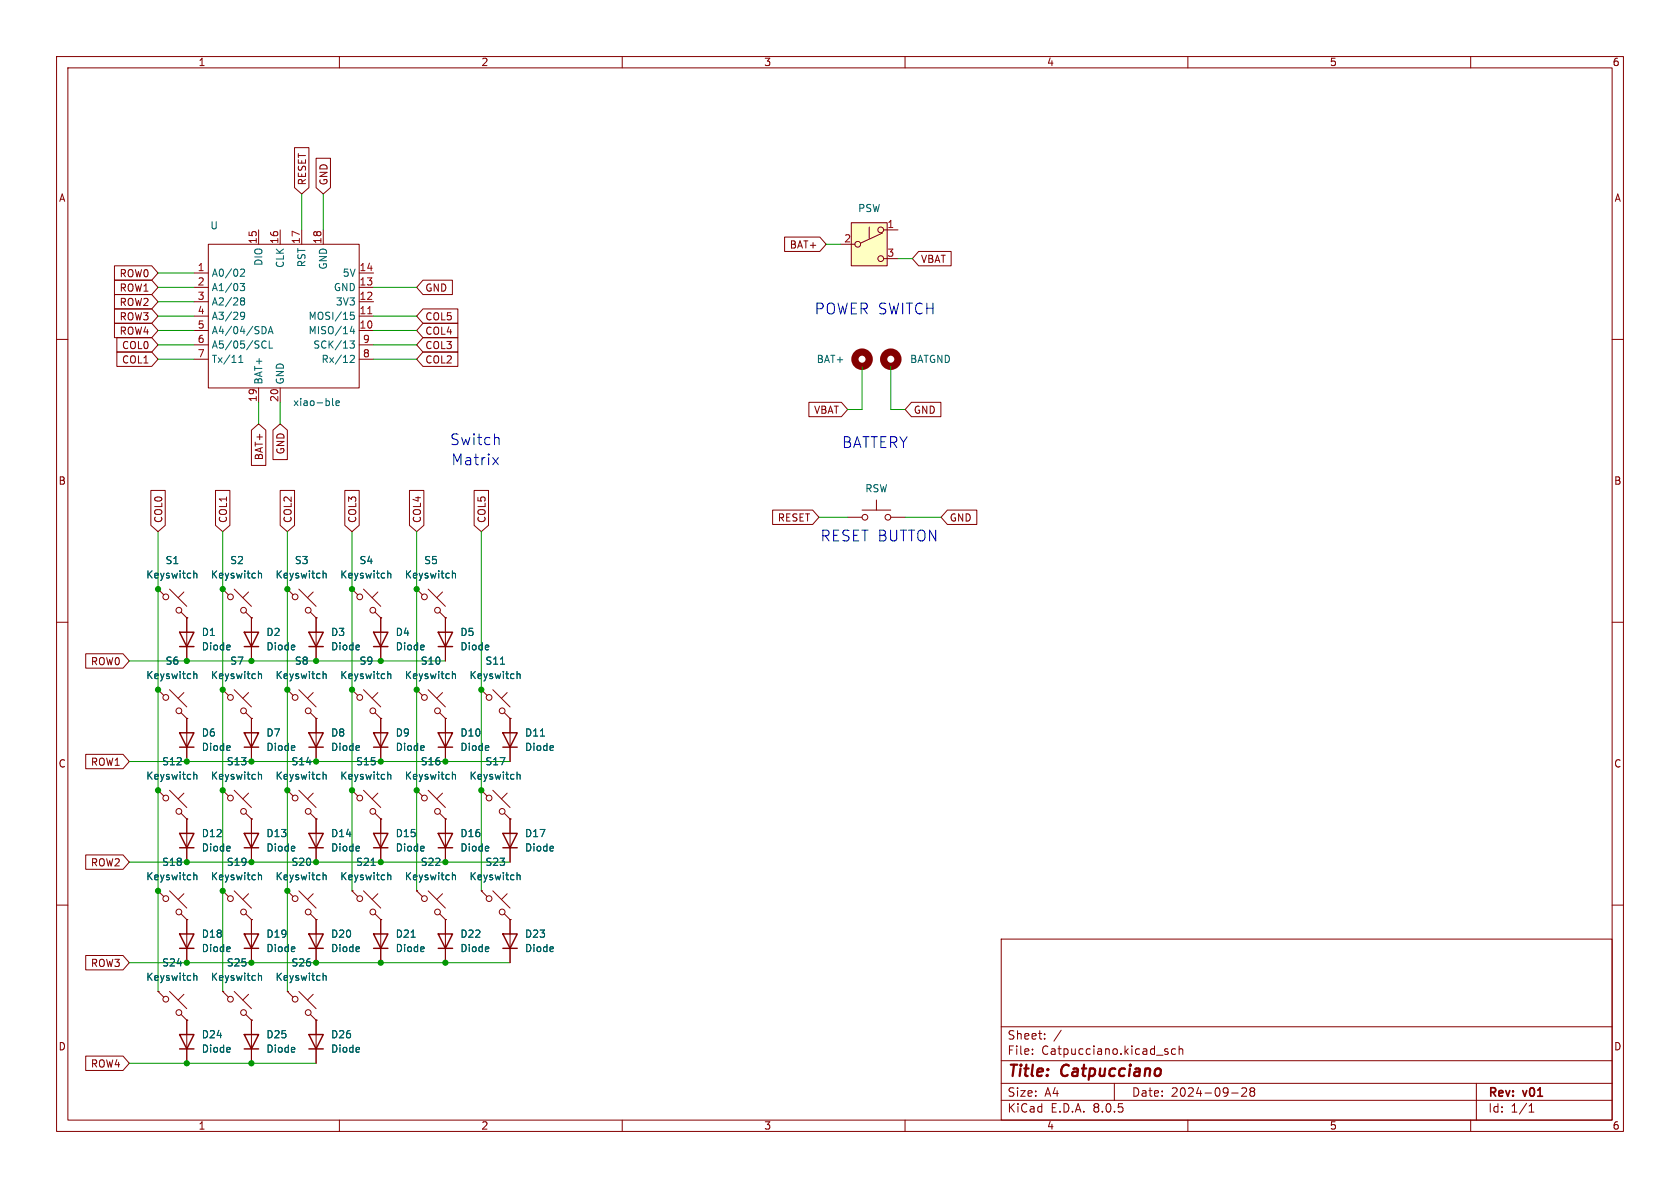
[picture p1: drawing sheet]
<svg xmlns="http://www.w3.org/2000/svg" width="297mm" height="210mm" viewBox="0 0 297 210" stroke-linecap="round" stroke-linejoin="round" font-family="sans-serif">
<g fill="none" stroke="#840000" stroke-width=".18">
<path d="M10 10h277v190h-277zM12 12h273v186h-273zM60 10v2M110 10v2M160 10v2M210 10v2M260 10v2M10 60h2M285 60h2M10 110h2M285 110h2M10 160h2"/>
<path d="M285 160h2M177 166h108v32h-108zM60 198v2M110 198v2M160 198v2M177 194.5h108M177 191.5h108M177 187.5h108M177 181.5h108M182.5 186.3v.1M182.5 185.5v.1M184.7 183.6v.1"/>
<path d="M184.7 182.8v.1M187.6 182.1l-1.3 2M197 191.5v3M206.1 185.4l.4 .1M206.1 185.9l.4 .1v.2l-.2 .2h-.3M207.8 185.5l-.4-.1-.3 .3v.4l.1 .2h.6M208.5 185.5l.2-.1 .3 .1 .1 .9M208.5 184.9v1.5M210 198v2M217.7 193.2h1.2M219.5 192.4l.6-.1 .2 .1 .1 .3-.9 1.1h.9M221.2 192.9l-.2-.2 .2-.4 .5 .1 .1 .2-.3 .3"/>
<path d="M221.2 192.9l-.2 .3v.3l.2 .3 .5-.1 .1-.2-.1-.4-.2-.2M221.2 192.9h.3M260 198v2M261 191.5v6.5M270.3 196.6h.9M270.3 195.5l.4-.4v1.5"/>
</g>
<path d="M150.5 39.4h6.3v7.6h-6.3z" fill="#ffffc2"/>
<g fill="none" stroke="#840000" stroke-width=".18">
<path d="M52.1 26.1h2.5v7.1l-1.3 1.1-1.2-1.1zM55.9 28h2.5v5.2l-1.3 1.1-1.2-1.1zM150.5 39.4h6.3v7.6h-6.3zM20.2 57.1h6.6l1.1 1.3-1.1 1.3h-6.6zM20.2 47h6.6l1.1 1.3-1.1 1.2h-6.6zM20.2 49.5h6.6l1.1 1.3-1.1 1.3h-6.6zM20.2 54.6h6.6l1.1 1.3-1.1 1.3h-6.6zM20.2 52.1h6.6l1.1 1.2-1.1 1.3h-6.6zM20.7 59.7h6.1l1.1 1.3-1.1 1.2h-6.1zM34.3 48.3h2.5M34.3 58.4h2.5M34.3 55.9h2.5"/>
<path d="M34.3 53.3h2.5M34.3 50.8h2.5M36.8 43.2h26.7v25.4h-26.7zM45.7 40.6v2.6M49.5 40.6v2.6M53.3 40.6v2.6M57.1 40.6v2.6M63.5 48.3h2.5M63.5 58.4h2.5M63.5 55.9h2.5M63.5 53.3h2.5M63.5 50.8h2.5"/>
<path d="M74.8 54.6h6.1v2.6h-6.1l-1.1-1.3zM74.8 59.7h6.1v2.5h-6.1l-1.1-1.2zM74.8 57.1h6.1v2.6h-6.1l-1.1-1.3zM74.8 49.5h5.2v2.6h-5.2l-1.1-1.3zM138.7 41.9h6.2l1.1 1.3-1.1 1.3h-6.2zM148.6 43.2h2.5M153.7 40.1v2.1M156 41.2l-3.9 1.8M156.2 40.6h2.5M156.2 45.7h2.5M162.4 44.4h5.8v2.6h-5.8l-1.1-1.3zM20.7 62.2h6.1l1.1 1.3-1.1 1.3h-6.1z"/>
<path d="M34.3 61h2.5M34.3 63.5h2.5M44.4 76l1.3-1.1 1.3 1.1v6.3h-2.6zM45.7 68.6v2.5M48.3 76l1.2-1.1 1.3 1.1v5.2h-2.5zM49.5 68.6v2.5M63.5 61h2.5M63.5 63.5h2.5M74.8 62.2h6.1v2.6h-6.1l-1.1-1.3zM143 71.1h5.7l1.2 1.3-1.2 1.3h-5.7zM161.1 71.1h5.2v2.6h-5.2l-1.1-1.3zM26.7 86.7h2.5v6.2l-1.3 1.1-1.2-1.1z"/>
<path d="M38.1 86.7h2.5v6.2l-1.2 1.1-1.3-1.1zM49.5 86.7h2.6v6.2l-1.3 1.1-1.3-1.1zM61 86.7h2.5v6.2l-1.3 1.1-1.2-1.1zM72.4 86.7h2.5v6.2l-1.2 1.1-1.3-1.1zM83.8 86.7h2.6v6.2l-1.3 1.1-1.3-1.1zM136.6 90.2h7.1l1.1 1.2-1.1 1.3h-7.1zM149.9 91.4h2.5M152.4 90.2h5.1M154.9 88.4v1.8M157.5 91.4h2.5M167.5 90.2h5.2v2.5h-5.2l-1.1-1.3zM15.2 115.6h6.5l1.2 1.2-1.2 1.3h-6.5z"/>
<path d="M27.9 104.1l1.1 1.1M27.9 104.1h.1M30 104.1l3 3.1M32 108.2l1 1M32.5 104.6l-1 1.1M33 109.2h.1M33 109.2v7.6M39.4 104.1l1 1.1M39.4 104.1h.1M41.4 104.1l3 3.1M43.4 108.2l1 1M43.9 104.6l-1 1.1"/>
<path d="M44.4 109.2h.1M44.4 109.2v7.6M50.8 104.1l1 1.1M50.8 104.1h.1M52.8 104.1l3.1 3.1M54.9 108.2l1 1M55.4 104.6l-1 1.1M55.9 109.2h.1M55.9 109.2v7.6M62.2 104.1l1 1.1M62.2 104.1h.1M64.3 104.1l3 3.1"/>
<path d="M66.3 108.2l1 1M66.8 104.6l-1 1.1M67.3 109.2h.1M67.3 109.2v7.6M73.7 104.1l1 1.1M73.7 104.1h.1M75.7 104.1l3 3.1M77.7 108.2l1 1M78.2 104.6l-1 1.1M78.7 109.2h.1M78.7 109.2v7.6M15.2 133.3h6.5l1.2 1.3-1.2 1.3h-6.5z"/>
<path d="M27.9 139.7l1.1 1M27.9 139.7h.1M27.9 121.9l1.1 1M27.9 121.9h.1M30 139.7l3 3M30 121.9l3 3.1M32 126l1 1M32.5 122.4l-1 1M33 127h.1M33 127v7.6M39.4 139.7l1 1M39.4 139.7h.1"/>
<path d="M39.4 121.9l1 1M39.4 121.9h.1M41.4 139.7l3 3M41.4 121.9l3 3.1M43.4 126l1 1M43.9 122.4l-1 1M44.4 127h.1M44.4 127v7.6M50.8 139.7l1 1M50.8 139.7h.1M50.8 121.9l1 1M50.8 121.9h.1"/>
<path d="M52.8 139.7l3.1 3M52.8 121.9l3.1 3.1M54.9 126l1 1M55.4 122.4l-1 1M55.9 127h.1M55.9 127v7.6M62.2 121.9l1 1M62.2 121.9h.1M62.2 139.7l1 1M62.2 139.7h.1M64.3 121.9l3 3.1M64.3 139.7l3 3"/>
<path d="M66.3 126l1 1M66.8 122.4l-1 1M67.3 127h.1M67.3 127v7.6M73.7 121.9l1 1M73.7 121.9h.1M73.7 139.7l1 1M73.7 139.7h.1M75.7 121.9l3 3.1M75.7 139.7l3 3M77.7 126l1 1M78.2 122.4l-1 1"/>
<path d="M78.7 127h.1M78.7 127v7.6M85.1 121.9l1 1M85.1 121.9h.1M85.1 139.7l1 1M85.1 139.7h.1M87.1 121.9l3.1 3.1M87.1 139.7l3.1 3M89.2 126l1 1M89.7 122.4l-1.1 1M90.2 127h.1M90.2 127v7.6"/>
<path d="M15.2 151.1h6.5l1.2 1.3-1.2 1.3h-6.5zM27.9 157.5l1.1 1M27.9 157.5h.1M30 157.5l3 3M32 143.8l1 1M32.5 158l-1 1M32.5 140.2l-1 1M33 144.8h.1M33 144.8v7.6M39.4 157.5l1 1M39.4 157.5h.1M41.4 157.5l3 3"/>
<path d="M43.4 143.8l1 1M43.9 158l-1 1M43.9 140.2l-1 1M44.4 144.8h.1M44.4 144.8v7.6M50.8 157.5l1 1M50.8 157.5h.1M52.8 157.5l3.1 3M54.9 143.8l1 1M55.4 140.2l-1 1M55.4 158l-1 1M55.9 144.8h.1"/>
<path d="M55.9 144.8v7.6M62.2 157.5l1 1M62.2 157.5h.1M64.3 157.5l3 3M66.3 143.8l1 1M66.8 158l-1 1M66.8 140.2l-1 1M67.3 144.8h.1M67.3 144.8v7.6M73.7 157.5l1 1M73.7 157.5h.1M75.7 157.5l3 3"/>
<path d="M77.7 143.8l1 1M78.2 158l-1 1M78.2 140.2l-1 1M78.7 144.8h.1M78.7 144.8v7.6M85.1 157.5l1 1M85.1 157.5h.1M87.1 157.5l3.1 3M89.2 143.8l1 1M89.7 158l-1.1 1M89.7 140.2l-1.1 1M90.2 144.8h.1"/>
<path d="M90.2 144.8v7.6M15.2 168.9h6.5l1.2 1.3-1.2 1.3h-6.5zM27.9 175.3l1.1 1M27.9 175.3h.1M30 175.3l3 3M32 179.3l1 1M32 161.5l1 1.1M32.5 175.8l-1 1M33 162.6h.1M33 162.6v7.6M39.4 175.3l1 1M39.4 175.3h.1"/>
<path d="M41.4 175.3l3 3M43.4 179.3l1 1M43.4 161.5l1 1.1M43.9 175.8l-1 1M44.4 162.6h.1M44.4 162.6v7.6M50.8 175.3l1 1M50.8 175.3h.1M52.8 175.3l3.1 3M54.9 179.3l1 1M54.9 161.5l1 1.1M55.4 175.8l-1 1"/>
<path d="M55.9 162.6h.1M55.9 162.6v7.6M66.3 161.5l1 1.1M67.3 162.6h.1M67.3 162.6v7.6M77.7 161.5l1 1.1M78.7 162.6h.1M78.7 162.6v7.6M89.2 161.5l1 1.1M90.2 162.6h.1M90.2 162.6v7.6M15.2 186.7h6.5l1.2 1.3-1.2 1.2h-6.5z"/>
<path d="M33 180.3h.1M33 180.3v7.7M44.4 180.3h.1M44.4 180.3v7.7M55.9 180.3h.1M55.9 180.3v7.7"/>
<circle cx="151.6" cy="43.2" r=".51"/>
<circle cx="155.7" cy="45.7" r=".51"/>
<circle cx="155.7" cy="40.6" r=".51"/>
<circle cx="152.9" cy="91.4" r=".51"/>
<circle cx="157" cy="91.4" r=".51"/>
<circle cx="29.3" cy="105.5" r=".51"/>
<circle cx="31.6" cy="107.9" r=".51"/>
<circle cx="40.7" cy="105.5" r=".51"/>
<circle cx="43.1" cy="107.9" r=".51"/>
<circle cx="52.2" cy="105.5" r=".51"/>
<circle cx="54.5" cy="107.9" r=".51"/>
<circle cx="63.6" cy="105.5" r=".51"/>
<circle cx="65.9" cy="107.9" r=".51"/>
<circle cx="75" cy="105.5" r=".51"/>
<circle cx="77.3" cy="107.9" r=".51"/>
<circle cx="29.3" cy="123.3" r=".51"/>
<circle cx="31.6" cy="125.7" r=".51"/>
<circle cx="40.7" cy="123.3" r=".51"/>
<circle cx="43.1" cy="125.7" r=".51"/>
<circle cx="52.2" cy="123.3" r=".51"/>
<circle cx="54.5" cy="125.7" r=".51"/>
<circle cx="63.6" cy="123.3" r=".51"/>
<circle cx="65.9" cy="125.7" r=".51"/>
<circle cx="75" cy="123.3" r=".51"/>
<circle cx="77.3" cy="125.7" r=".51"/>
<circle cx="86.5" cy="123.3" r=".51"/>
<circle cx="88.8" cy="125.7" r=".51"/>
<circle cx="29.3" cy="141.1" r=".51"/>
<circle cx="29.3" cy="158.9" r=".51"/>
<circle cx="31.6" cy="143.4" r=".51"/>
<circle cx="40.7" cy="141.1" r=".51"/>
<circle cx="40.7" cy="158.9" r=".51"/>
<circle cx="43.1" cy="143.4" r=".51"/>
<circle cx="52.2" cy="158.9" r=".51"/>
<circle cx="52.2" cy="141.1" r=".51"/>
<circle cx="54.5" cy="143.4" r=".51"/>
<circle cx="63.6" cy="141.1" r=".51"/>
<circle cx="63.6" cy="158.9" r=".51"/>
<circle cx="65.9" cy="143.4" r=".51"/>
<circle cx="75" cy="141.1" r=".51"/>
<circle cx="75" cy="158.9" r=".51"/>
<circle cx="77.3" cy="143.4" r=".51"/>
<circle cx="86.5" cy="158.9" r=".51"/>
<circle cx="86.5" cy="141.1" r=".51"/>
<circle cx="88.8" cy="143.4" r=".51"/>
<circle cx="29.3" cy="176.6" r=".51"/>
<circle cx="31.6" cy="179" r=".51"/>
<circle cx="31.6" cy="161.2" r=".51"/>
<circle cx="40.7" cy="176.6" r=".51"/>
<circle cx="43.1" cy="179" r=".51"/>
<circle cx="43.1" cy="161.2" r=".51"/>
<circle cx="52.2" cy="176.6" r=".51"/>
<circle cx="54.5" cy="161.2" r=".51"/>
<circle cx="54.5" cy="179" r=".51"/>
<circle cx="65.9" cy="161.2" r=".51"/>
<circle cx="77.3" cy="161.2" r=".51"/>
<circle cx="88.8" cy="161.2" r=".51"/>
</g>
<g fill="none" stroke="#006464" stroke-width=".18">
<path d="M42.5 50.1h.7l-.4 .5 .4 .1v.6l-.2 .1-.5-.1M42.5 47.7l.5-.1 .2 .3-.7 .9h.7M42.8 53.2l-.3-.2 .3-.4h.2l.2 .3-.2 .3M42.8 53.2l-.3 .2 .1 .4 .2 .1h.3l.1-.2v-.3l-.2-.2M42.8 53.2h.2M43.2 55.7l-.2 .3-.4-.1-.1-.2 .1-.4 .4-.1 .2 .1a.84 .84 0 0 1-.3 1.2h-.3M46.6 57.7a.68 .68 0 0 1 .5 .7 .68 .68 0 0 1-.5 .6M47.4 59l.4-1.3 .5 1.3M47.5 58.6h.6M62.2 57.7l-.3 .9h.8M62.5 58.2v.8M62.6 55.2h-.6l-.1 .6 .2-.1h.4l.1 .2v.4l-.2 .2-.5-.2"/>
<path d="M42.2 64.1h.7M42.2 63.2l.4-.4v1.3M46.4 61.4l.3 .1 .4-.1M47.1 60.4l-.4-.1-.3 .2M47.6 60.3v1.2h.6M58.8 70.4v1.1l.2 .2M59.4 71.3l.6-.1-.1-.3h-.3l-.2 .1 .1 .6h.4M61.9 60.3h.7l-.4 .5 .4 .1v.5l-.2 .1h-.5M61.9 62.9l.5-.1 .2 .4-.7 .9h.7M34.3 119.2l.1-.1 .3 .1 .1 .8M34.3 100.9v1.3M34.3 118.7v1.3"/>
<path d="M34.3 101.5l.1-.2 .3 .1 .1 .8M45.7 100.9v1.3M45.7 118.7v1.3M45.7 101.5l.2-.2 .3 .1v.8M45.7 119.2l.2-.1 .3 .1v.8M57.1 119.2l.2-.1 .3 .1 .1 .8M57.1 101.5l.2-.2 .3 .1 .1 .8M57.1 100.9v1.3M57.1 118.7v1.3M68.5 119.2l.2-.1 .3 .1 .1 .8M68.5 100.9v1.3M68.5 118.7v1.3"/>
<path d="M68.5 101.5l.2-.2 .3 .1 .1 .8M80 100.9v1.3M80 118.7v1.3M80 101.5l.2-.2 .3 .1v.8M80 119.2l.2-.1 .3 .1v.8M88.5 117.4h.7M91.4 119.2l.2-.1 .3 .1 .1 .8M91.4 118.7v1.3M34.3 136.5v1.2M34.3 137l.1-.1 .3 .1 .1 .7M45.7 136.5v1.2M45.7 137l.2-.1 .3 .1v.7"/>
<path d="M57.1 136.5v1.2M57.1 137l.2-.1 .3 .1 .1 .7M68.5 136.5v1.2M68.5 137l.2-.1 .3 .1 .1 .7M80 136.5v1.2M80 137l.2-.1 .3 .1v.7M91.4 136.5v1.2M91.4 137l.2-.1 .3 .1 .1 .7M95.5 130.1h.8M34.3 154.2v1.3M34.3 154.8l.1-.1h.3l.1 .8M45.7 154.2v1.3"/>
<path d="M45.7 154.8l.2-.1h.3v.8M57.1 154.2v1.3M57.1 154.8l.2-.1h.3l.1 .8M65.6 153h.7M68.5 154.2v1.3M68.5 154.8l.2-.1h.3l.1 .8M80 154.2v1.3M80 154.8l.2-.1h.3v.8M91.4 154.2v1.3M91.4 154.8l.2-.1h.3l.1 .8M34.3 172.6l.1-.1h.3l.1 .8M34.3 172v1.3"/>
<path d="M45.7 172v1.3M45.7 172.6l.2-.1h.3v.8M57.1 172.6l.2-.1h.3l.1 .8M57.1 172v1.3M72.7 165.7h.7"/>
</g>
<g fill="none" stroke="#840000" stroke-width=".25">
<path d="M31.7 111.8h2.6l-1.3 2.5zM31.7 114.3h2.6M43.2 111.8h2.5l-1.3 2.5zM43.2 114.3h2.5M54.6 111.8h2.5l-1.2 2.5zM54.6 114.3h2.5M66 111.8h2.6l-1.3 2.5zM66 114.3h2.6M77.5 111.8h2.5l-1.3 2.5zM77.5 114.3h2.5M31.7 129.5h2.6l-1.3 2.6zM31.7 132.1h2.6"/>
<path d="M43.2 129.5h2.5l-1.3 2.6zM43.2 132.1h2.5M54.6 129.5h2.5l-1.2 2.6zM54.6 132.1h2.5M66 129.5h2.6l-1.3 2.6zM66 132.1h2.6M77.5 129.5h2.5l-1.3 2.6zM77.5 132.1h2.5M88.9 129.5h2.5l-1.2 2.6zM88.9 132.1h2.5M31.7 147.3h2.6l-1.3 2.6zM31.7 149.9h2.6"/>
<path d="M43.2 147.3h2.5l-1.3 2.6zM43.2 149.9h2.5M54.6 147.3h2.5l-1.2 2.6zM54.6 149.9h2.5M66 147.3h2.6l-1.3 2.6zM66 149.9h2.6M77.5 147.3h2.5l-1.3 2.6zM77.5 149.9h2.5M88.9 147.3h2.5l-1.2 2.6zM88.9 149.9h2.5M31.7 165.1h2.6l-1.3 2.5zM31.7 167.6h2.6"/>
<path d="M43.2 165.1h2.5l-1.3 2.5zM43.2 167.6h2.5M54.6 165.1h2.5l-1.2 2.5zM54.6 167.6h2.5M66 165.1h2.6l-1.3 2.5zM66 167.6h2.6M77.5 165.1h2.5l-1.3 2.5zM77.5 167.6h2.5M88.9 165.1h2.5l-1.2 2.5zM88.9 167.6h2.5M31.7 182.9h2.6l-1.3 2.5zM31.7 185.4h2.6"/>
<path d="M43.2 182.9h2.5l-1.3 2.5zM43.2 185.4h2.5M54.6 182.9h2.5l-1.2 2.5zM54.6 185.4h2.5"/>
</g>
<g fill="none" stroke="#840000" stroke-width="1.3">
<circle cx="152.4" cy="63.5" r="1.27"/>
<circle cx="157.5" cy="63.5" r="1.27"/>
</g>
<path d="M65 55.5h.7" fill="none" stroke="#a90000" stroke-width=".18"/>
<path d="M88 77.3l.2 .3v1M87.1 80.9l1 1.3M88.1 80.9l-1 1.3" fill="none" stroke="#0000c2" stroke-width=".18"/>
<g fill="none" stroke="#fff" stroke-width=".18">
<path d="M64.9 42.3v-1.9l.6 1.3 .7-1.3v1.9M67.1 40.4v.2M67.1 41v1.3M67.1 40.4l-.1 .1 .1 .1M67.1 40.4l.1 .1-.1 .1M68.8 41.1l-.6-.1-.3 .4v.5l.2 .3 .1 .1 .6-.1M69.6 41v1.3M70.1 41l-.3 .1-.2 .3M70.8 41.2a.52 .52 0 0 1 .5-.2 .52 .52 0 0 1 .4 .4v.5a.52 .52 0 0 1-.5 .4 .52 .52 0 0 1-.5-.4zM73.3 41.1l-.5-.1-.4 .4v.5l.2 .3 .2 .1 .5-.1M74.1 41.2a.52 .52 0 0 1 .6-.2 .52 .52 0 0 1 .3 .4v.5a.52 .52 0 0 1-.5 .4 .52 .52 0 0 1-.5-.4zM75.9 41.2a.47 .47 0 0 1 .8 .1v1"/>
<path d="M75.9 41v1.3M77.3 41h.7M77.6 40.4v1.6l.1 .2 .3 .1M78.7 41v1.3M79.2 41l-.3 .1-.2 .3M79.9 41.2a.52 .52 0 0 1 .5-.2 .52 .52 0 0 1 .4 .4v.5a.52 .52 0 0 1-.5 .4 .52 .52 0 0 1-.5-.4zM81.6 40.4v1.6l.3 .3M82.6 40.4v1.6l.2 .3M83.5 41.6l.9-.1-.1-.4-.5-.1-.3 .3 .1 .9 .2 .1 .5-.1M85.2 41v1.3M85.8 41l-.4 .1-.2 .3"/>
</g>
<g fill="none" stroke="#009600" stroke-width=".18">
<path d="M53.3 34.3v6.3M57.1 34.3v6.3M27.9 53.3h6.4M27.9 55.9h6.4M27.9 58.4h6.4M27.9 48.3h6.4M27.9 50.8h6.4M66 55.9h7.7M66 58.4h7.7M66 50.8h7.7M146 43.2h2.6M158.7 45.7h2.6"/>
<path d="M27.9 61h6.4M27.9 63.5h6.4M45.7 71.1v3.8M49.5 71.1v3.8M66 61h7.7M66 63.5h7.7M152.4 64.8v7.6h-2.5M157.5 64.8v7.6h2.5M27.9 94v81.3M39.4 94v81.3M50.8 94v81.3M62.2 94v63.5"/>
<path d="M73.7 94v63.5M85.1 94v63.5M144.8 91.4h5.1M160 91.4h6.4M22.9 116.8h55.8M22.9 134.6h67.3M22.9 152.4h67.3M22.9 170.2h67.3M22.9 188h33"/>
</g>
<g fill="#009600" stroke="#009600" stroke-width=".18">
<circle cx="85.1" cy="121.9" r=".46"/>
<circle cx="85.1" cy="139.7" r=".46"/>
<circle cx="78.7" cy="134.6" r=".46"/>
<circle cx="62.2" cy="139.7" r=".46"/>
<circle cx="73.7" cy="139.7" r=".46"/>
<circle cx="67.3" cy="134.6" r=".46"/>
<circle cx="67.3" cy="116.8" r=".46"/>
<circle cx="73.7" cy="121.9" r=".46"/>
<circle cx="27.9" cy="121.9" r=".46"/>
<circle cx="55.9" cy="116.8" r=".46"/>
<circle cx="62.2" cy="121.9" r=".46"/>
<circle cx="50.8" cy="121.9" r=".46"/>
<circle cx="44.4" cy="116.8" r=".46"/>
<circle cx="27.9" cy="104.1" r=".46"/>
<circle cx="39.4" cy="104.1" r=".46"/>
<circle cx="62.2" cy="104.1" r=".46"/>
<circle cx="50.8" cy="104.1" r=".46"/>
<circle cx="33" cy="116.8" r=".46"/>
<circle cx="39.4" cy="121.9" r=".46"/>
<circle cx="67.3" cy="170.2" r=".46"/>
<circle cx="55.9" cy="170.2" r=".46"/>
<circle cx="44.4" cy="152.4" r=".46"/>
<circle cx="39.4" cy="157.5" r=".46"/>
<circle cx="78.7" cy="152.4" r=".46"/>
<circle cx="78.7" cy="170.2" r=".46"/>
<circle cx="55.9" cy="152.4" r=".46"/>
<circle cx="67.3" cy="152.4" r=".46"/>
<circle cx="50.8" cy="139.7" r=".46"/>
<circle cx="39.4" cy="139.7" r=".46"/>
<circle cx="50.8" cy="157.5" r=".46"/>
<circle cx="44.4" cy="188" r=".46"/>
<circle cx="44.4" cy="170.2" r=".46"/>
<circle cx="33" cy="170.2" r=".46"/>
<circle cx="33" cy="188" r=".46"/>
<circle cx="33" cy="152.4" r=".46"/>
<circle cx="27.9" cy="157.5" r=".46"/>
<circle cx="44.4" cy="134.6" r=".46"/>
<circle cx="55.9" cy="134.6" r=".46"/>
<circle cx="33" cy="134.6" r=".46"/>
<circle cx="27.9" cy="139.7" r=".46"/>
<circle cx="73.7" cy="104.1" r=".46"/>
</g>
<g font-size="2.8" fill="#840000">
<text x="178" y="190.9">Title:</text>
<text x="187.7" y="190.9">Catpucciano</text>
</g>
<g font-size="2.7" fill="#0000c2">
<text x="143.9" y="55.8">POWER SWITCH</text>
<text x="79.5" y="78.9">Switch</text>
<text x="79.7" y="82.5">Matrix</text>
<text x="148.8" y="79.4">BATTERY</text>
<text x="145" y="95.9">RESET BUTTON</text>
</g>
<g font-size="2.1" fill="#840000">
<text x="178" y="184">Sheet:</text>
<text x="178" y="186.7">File:</text>
<text x="184.1" y="186.7">Catpucciano.kicad_sch</text>
<text x="178" y="196.9">KiCad</text>
<text x="178" y="194.1">Size:</text>
<text x="184.7" y="194.1">A4</text>
<text x="185.7" y="196.9">E.D.A.</text>
<text x="193.3" y="196.9">8.0.5</text>
<text x="200" y="194.1">Date:</text>
<text x="207" y="194.1">2024-09-28</text>
<text x="263" y="194.3">Rev:</text>
<text x="263" y="196.9">Id:</text>
<text x="267.1" y="196.9">1/1</text>
<text x="269.4" y="194.3">v01</text>
</g>
<g font-size="1.8" fill="#840000">
<text x="35" y="11.9">1</text>
<text x="85" y="11.9">2</text>
<text x="135" y="11.9">3</text>
<text x="185" y="11.9">4</text>
<text x="235" y="11.9">5</text>
<text x="285" y="11.9">6</text>
<text x="10.3" y="35.9">A</text>
<text x="54.3" y="32.9" transform="rotate(-90 54.3 32.9)">RESET</text>
<text x="58.1" y="32.9" transform="rotate(-90 58.1 32.9)">GND</text>
<text x="285.3" y="35.9">A</text>
<text x="139.5" y="44.1">BAT+</text>
<text x="162.7" y="46.7">VBAT</text>
<text x="21" y="49.2">ROW0</text>
<text x="21" y="51.8">ROW1</text>
<text x="75.1" y="51.8">GND</text>
<text x="21" y="59.4">ROW4</text>
<text x="21" y="56.8">ROW3</text>
<text x="21" y="54.3">ROW2</text>
<text x="75.1" y="56.8">COL5</text>
<text x="75.1" y="59.4">COL4</text>
<text x="21.5" y="61.9">COL0</text>
<text x="21.5" y="64.5">COL1</text>
<text x="75.1" y="61.9">COL3</text>
<text x="75.1" y="64.5">COL2</text>
<text x="143.8" y="73.3">VBAT</text>
<text x="161.4" y="73.3">GND</text>
<text x="46.7" y="81.5" transform="rotate(-90 46.7 81.5)">BAT+</text>
<text x="50.5" y="80.4" transform="rotate(-90 50.5 80.4)">GND</text>
<text x="10.3" y="85.9">B</text>
<text x="285.3" y="85.9">B</text>
<text x="28.9" y="92.6" transform="rotate(-90 28.9 92.6)">COL0</text>
<text x="40.3" y="92.6" transform="rotate(-90 40.3 92.6)">COL1</text>
<text x="51.8" y="92.6" transform="rotate(-90 51.8 92.6)">COL2</text>
<text x="63.2" y="92.6" transform="rotate(-90 63.2 92.6)">COL3</text>
<text x="74.6" y="92.6" transform="rotate(-90 74.6 92.6)">COL4</text>
<text x="86" y="92.6" transform="rotate(-90 86 92.6)">COL5</text>
<text x="137.4" y="92.4">RESET</text>
<text x="167.8" y="92.4">GND</text>
<text x="16" y="117.8">ROW0</text>
<text x="10.3" y="135.9">C</text>
<text x="16" y="135.6">ROW1</text>
<text x="285.3" y="135.9">C</text>
<text x="16" y="153.4">ROW2</text>
<text x="16" y="171.1">ROW3</text>
<text x="10.3" y="185.9">D</text>
<text x="285.3" y="185.9">D</text>
<text x="16" y="188.9">ROW4</text>
<text x="35" y="199.9">1</text>
<text x="85" y="199.9">2</text>
<text x="135" y="199.9">3</text>
<text x="185" y="199.9">4</text>
<text x="235" y="199.9">5</text>
<text x="285" y="199.9">6</text>
</g>
<g font-size="1.8" fill="#006464">
<text x="37.1" y="40.7">U</text>
<text x="151.6" y="37.7">PSW</text>
<text x="46.6" y="47.1" transform="rotate(-90 46.6 47.1)">DIO</text>
<text x="50.4" y="47.5" transform="rotate(-90 50.4 47.5)">CLK</text>
<text x="54.2" y="47.3" transform="rotate(-90 54.2 47.3)">RST</text>
<text x="58" y="47.8" transform="rotate(-90 58 47.8)">GND</text>
<text x="37.3" y="49.1">A0/02</text>
<text x="37.3" y="51.7">A1/03</text>
<text x="58.9" y="51.7">GND</text>
<text x="60.5" y="49.1">5V</text>
<text x="37.3" y="54.2">A2/28</text>
<text x="37.3" y="56.7">A3/29</text>
<text x="37.3" y="59.3">A4/04/SDA</text>
<text x="54.4" y="59.3">MISO/14</text>
<text x="54.4" y="56.7">MOSI/15</text>
<text x="59.3" y="54.2">3V3</text>
<text x="37.3" y="61.8">A5/05/SCL</text>
<text x="37.3" y="64.4">Tx/11</text>
<text x="55.3" y="61.8">SCK/13</text>
<text x="56.7" y="64.4">Rx/12</text>
<text x="144.3" y="64.4">BAT+</text>
<text x="160.8" y="64.4">BATGND</text>
<text x="46.6" y="68.1" transform="rotate(-90 46.6 68.1)">BAT+</text>
<text x="50.4" y="68.1" transform="rotate(-90 50.4 68.1)">GND</text>
<text x="51.7" y="72">xiao-ble</text>
<text x="152.9" y="87.2">RSW</text>
<text x="29.2" y="99.9">S1</text>
<text x="40.6" y="99.9">S2</text>
<text x="52" y="99.9">S3</text>
<text x="63.5" y="99.9">S4</text>
<text x="74.9" y="99.9">S5</text>
<text x="25.8" y="102.5">Keyswitch</text>
<text x="37.2" y="102.5">Keyswitch</text>
<text x="48.6" y="102.5">Keyswitch</text>
<text x="60" y="102.5">Keyswitch</text>
<text x="71.5" y="102.5">Keyswitch</text>
<text x="35.6" y="112.6">D1</text>
<text x="47" y="112.6">D2</text>
<text x="58.4" y="112.6">D3</text>
<text x="69.9" y="112.6">D4</text>
<text x="81.3" y="112.6">D5</text>
<text x="29.2" y="117.7">S6</text>
<text x="35.6" y="115.2">Diode</text>
<text x="40.6" y="117.7">S7</text>
<text x="47" y="115.2">Diode</text>
<text x="52" y="117.7">S8</text>
<text x="58.4" y="115.2">Diode</text>
<text x="63.5" y="117.7">S9</text>
<text x="69.9" y="115.2">Diode</text>
<text x="74.3" y="117.7">S10</text>
<text x="81.3" y="115.2">Diode</text>
<text x="85.7" y="117.7">S11</text>
<text x="25.8" y="120.2">Keyswitch</text>
<text x="37.2" y="120.2">Keyswitch</text>
<text x="48.6" y="120.2">Keyswitch</text>
<text x="60" y="120.2">Keyswitch</text>
<text x="71.5" y="120.2">Keyswitch</text>
<text x="82.9" y="120.2">Keyswitch</text>
<text x="35.6" y="130.4">D6</text>
<text x="47" y="130.4">D7</text>
<text x="58.4" y="130.4">D8</text>
<text x="69.9" y="130.4">D9</text>
<text x="81.3" y="130.4">D10</text>
<text x="92.7" y="130.4">D11</text>
<text x="28.6" y="135.5">S12</text>
<text x="35.6" y="132.9">Diode</text>
<text x="40" y="135.5">S13</text>
<text x="47" y="132.9">Diode</text>
<text x="51.4" y="135.5">S14</text>
<text x="58.4" y="132.9">Diode</text>
<text x="62.9" y="135.5">S15</text>
<text x="69.9" y="132.9">Diode</text>
<text x="74.3" y="135.5">S16</text>
<text x="81.3" y="132.9">Diode</text>
<text x="85.7" y="135.5">S17</text>
<text x="92.7" y="132.9">Diode</text>
<text x="25.8" y="138">Keyswitch</text>
<text x="37.2" y="138">Keyswitch</text>
<text x="48.6" y="138">Keyswitch</text>
<text x="60" y="138">Keyswitch</text>
<text x="71.5" y="138">Keyswitch</text>
<text x="82.9" y="138">Keyswitch</text>
<text x="35.6" y="148.2">D12</text>
<text x="47" y="148.2">D13</text>
<text x="58.4" y="148.2">D14</text>
<text x="69.9" y="148.2">D15</text>
<text x="81.3" y="148.2">D16</text>
<text x="92.7" y="148.2">D17</text>
<text x="25.8" y="155.8">Keyswitch</text>
<text x="28.6" y="153.3">S18</text>
<text x="35.6" y="150.7">Diode</text>
<text x="37.2" y="155.8">Keyswitch</text>
<text x="40" y="153.3">S19</text>
<text x="47" y="150.7">Diode</text>
<text x="48.6" y="155.8">Keyswitch</text>
<text x="51.4" y="153.3">S20</text>
<text x="58.4" y="150.7">Diode</text>
<text x="60" y="155.8">Keyswitch</text>
<text x="62.9" y="153.3">S21</text>
<text x="69.9" y="150.7">Diode</text>
<text x="71.5" y="155.8">Keyswitch</text>
<text x="74.3" y="153.3">S22</text>
<text x="81.3" y="150.7">Diode</text>
<text x="82.9" y="155.8">Keyswitch</text>
<text x="85.7" y="153.3">S23</text>
<text x="92.7" y="150.7">Diode</text>
<text x="35.6" y="166">D18</text>
<text x="47" y="166">D19</text>
<text x="58.4" y="166">D20</text>
<text x="69.9" y="166">D21</text>
<text x="81.3" y="166">D22</text>
<text x="92.7" y="166">D23</text>
<text x="25.8" y="173.6">Keyswitch</text>
<text x="28.6" y="171">S24</text>
<text x="35.6" y="168.5">Diode</text>
<text x="37.2" y="173.6">Keyswitch</text>
<text x="40" y="171">S25</text>
<text x="47" y="168.5">Diode</text>
<text x="48.6" y="173.6">Keyswitch</text>
<text x="51.4" y="171">S26</text>
<text x="58.4" y="168.5">Diode</text>
<text x="69.9" y="168.5">Diode</text>
<text x="81.3" y="168.5">Diode</text>
<text x="92.7" y="168.5">Diode</text>
<text x="35.6" y="183.7">D24</text>
<text x="47" y="183.7">D25</text>
<text x="58.4" y="183.7">D26</text>
<text x="35.6" y="186.3">Diode</text>
<text x="47" y="186.3">Diode</text>
<text x="58.4" y="186.3">Diode</text>
</g>
<g font-size="1.8" fill="#a90000">
<text x="156.8" y="40.4">1</text>
<text x="45.5" y="43.2" transform="rotate(-90 45.5 43.2)">15</text>
<text x="49.3" y="43.2" transform="rotate(-90 49.3 43.2)">16</text>
<text x="53.1" y="43.2" transform="rotate(-90 53.1 43.2)">17</text>
<text x="56.9" y="43.2" transform="rotate(-90 56.9 43.2)">18</text>
<text x="149.2" y="42.9">2</text>
<text x="156.8" y="45.5">3</text>
<text x="34.9" y="48">1</text>
<text x="34.9" y="50.5">2</text>
<text x="34.9" y="53.1">3</text>
<text x="63.5" y="53.1">12</text>
<text x="63.5" y="50.5">13</text>
<text x="63.5" y="48">14</text>
<text x="34.9" y="55.6">4</text>
<text x="34.9" y="58.2">5</text>
<text x="63.5" y="58.2">10</text>
<text x="63.5" y="55.6">11</text>
<text x="34.9" y="60.7">6</text>
<text x="34.9" y="63.2">7</text>
<text x="64.1" y="63.2">8</text>
<text x="64.1" y="60.7">9</text>
<text x="45.5" y="71.2" transform="rotate(-90 45.5 71.2)">19</text>
<text x="49.3" y="71.2" transform="rotate(-90 49.3 71.2)">20</text>
</g>
</svg>
